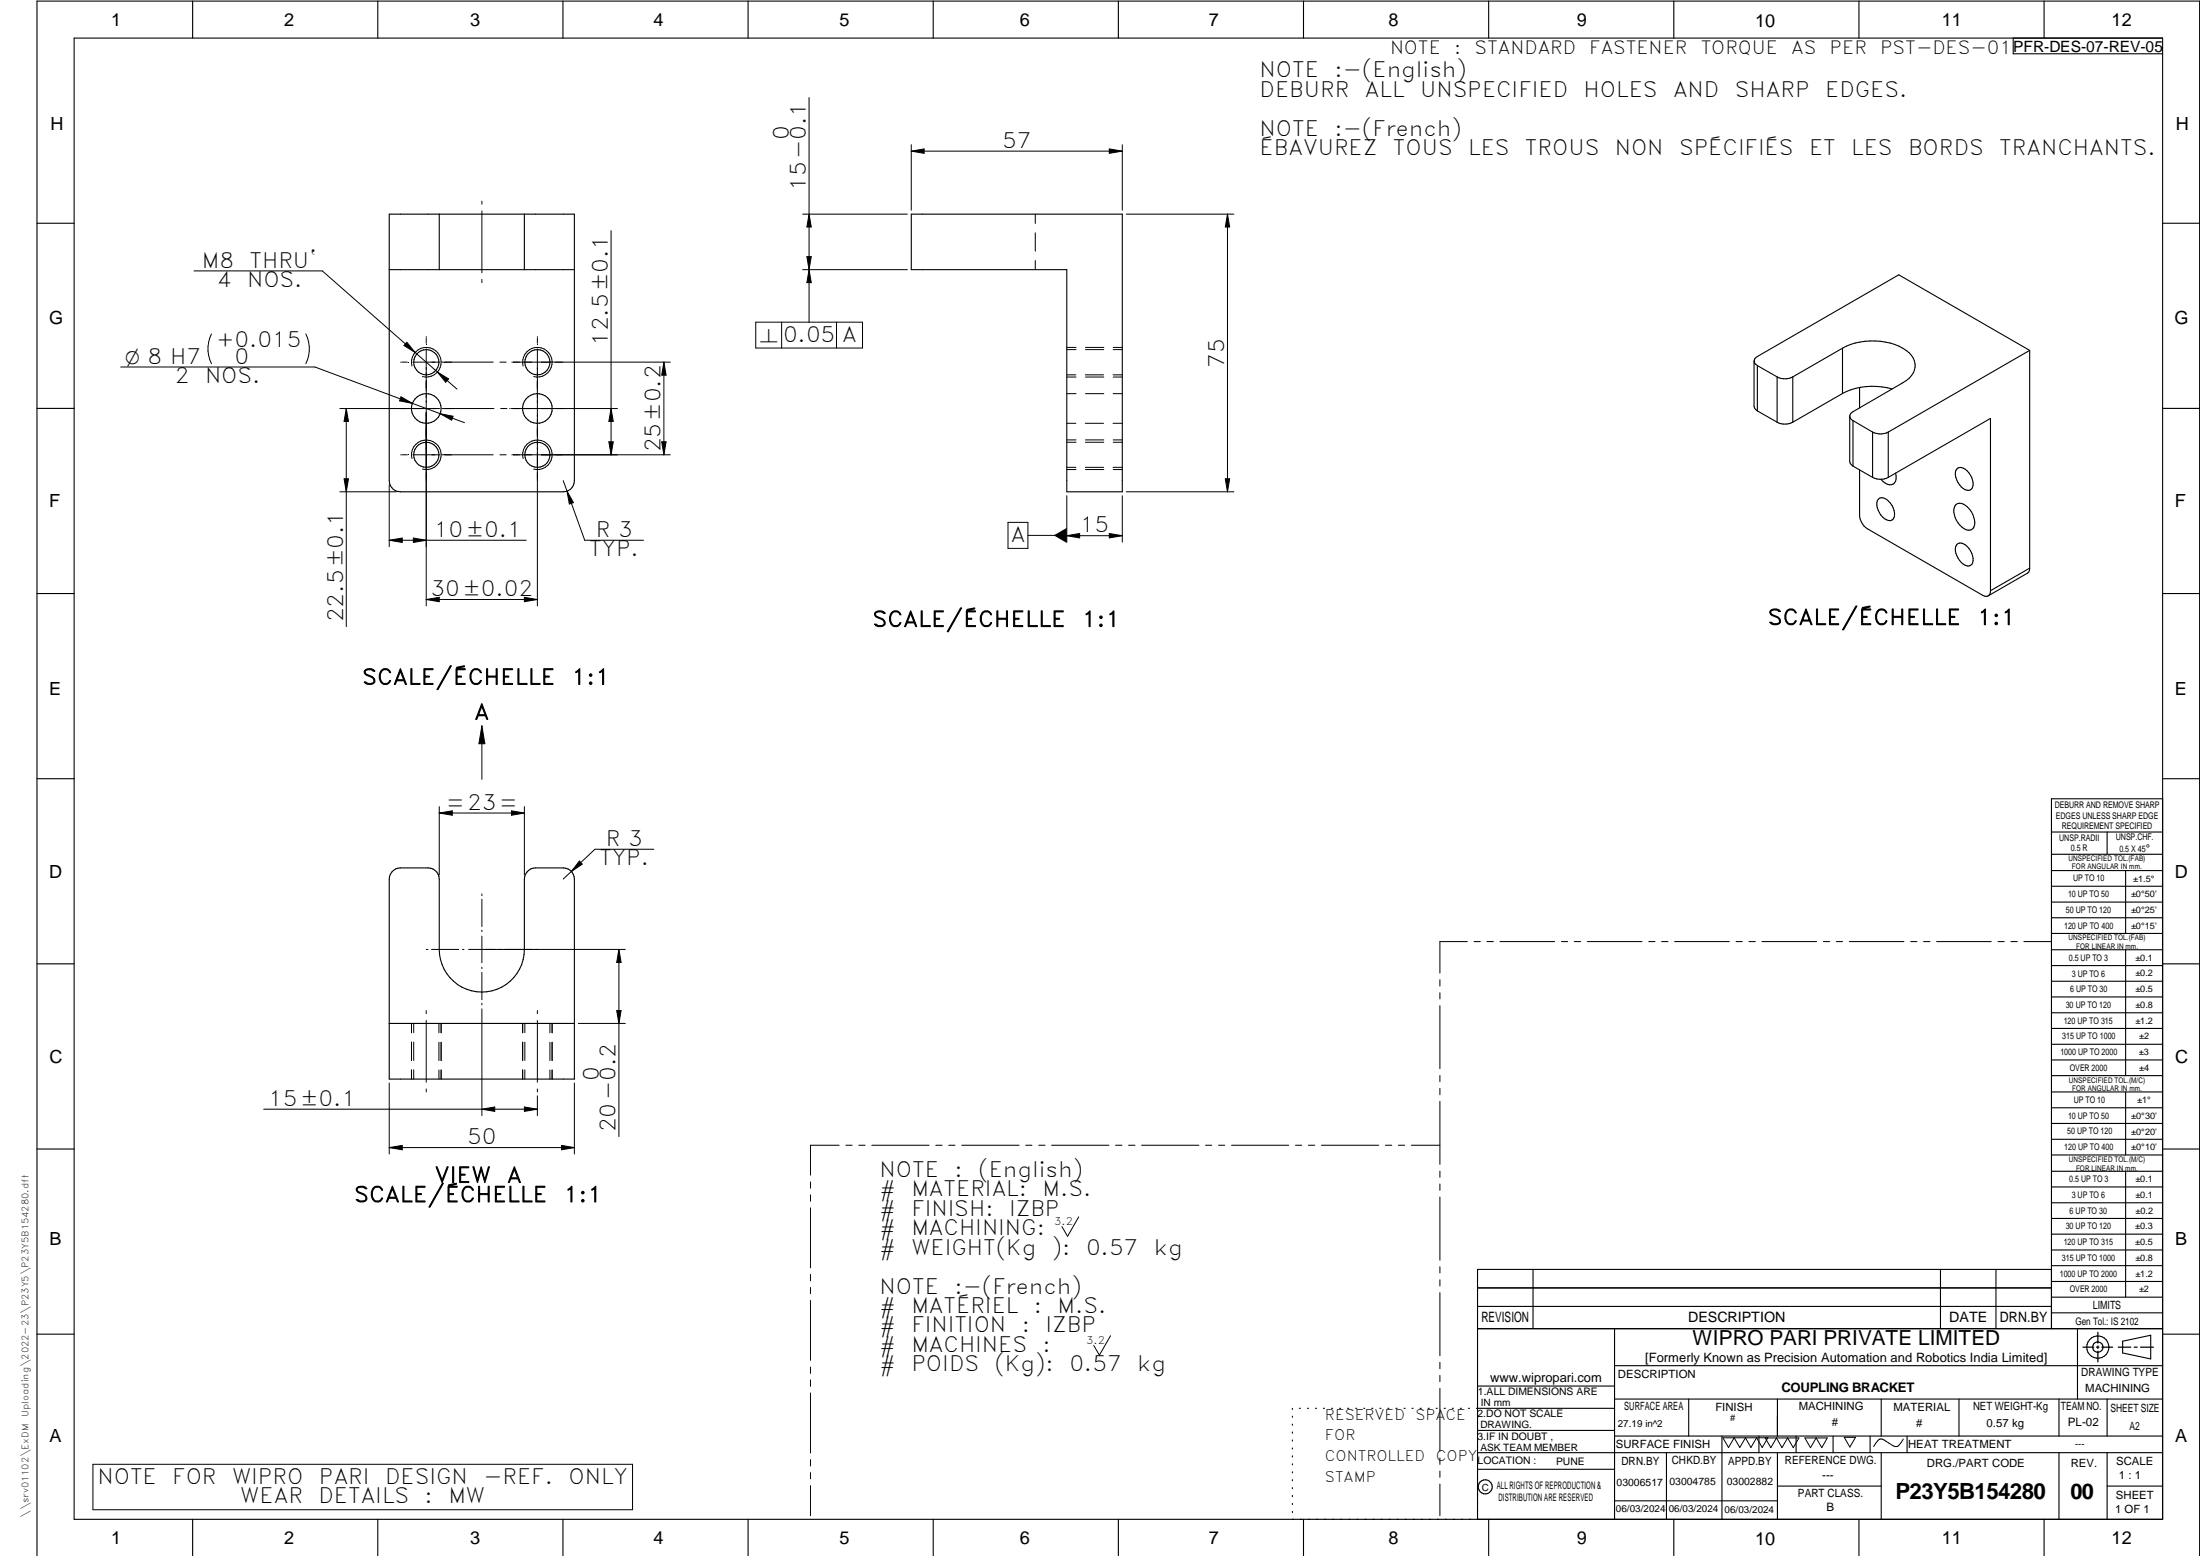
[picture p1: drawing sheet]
<svg xmlns="http://www.w3.org/2000/svg" width="594mm" height="420mm" viewBox="0 0 594 420" stroke-linecap="round" stroke-linejoin="round" font-family="sans-serif">
<g fill="none" stroke="#000" stroke-width=".3">
<path d="M20 10.3h564v400h-564zM52 .3v10M102 .3v10M152 .3v10M202 .3v10M252 .3v10M302 .3v10M352 .3v10M402 .3v10M452 .3v10M502 .3v10M543.6 10.3v4.2h40.4"/>
<path d="M552 .3v10M105.1 57.8h50v72a2.98 2.98 0 0 1-3 3h-44a2.98 2.98 0 0 1-3-3zM118.6 57.8v15M141.6 57.8v15M246.1 57.8h57v75h-15v-60h-42zM10 60.3h10M155.1 72.8h-50M584 60.3h10M473.7 97.5v12.2l.4 .9 .4 .4M474.5 98.7l5.4 3.1M474.5 98.7v12.3M497.5 94a17.5 17.5 0 0 1 17.2 .6 4.6 4.6 0 0 1 0 8.2l-14.3 8.4-.7 .6-.2 12.8 .4 .9 .5 .4"/>
<path d="M497.5 94v12.3M497.5 94l-13.4 7.8M548.1 94.6l-38.2 22.1M548.1 94.6v58.8M548.1 94.6l-35.4-20.4-38.2 22.1a1.3 1.3 0 0 0-.8 1.2 1.3 1.3 0 0 0 .8 1.2M10 110.3h10M474.5 111l5.4 3M479.9 101.8v12.2M479.9 101.8l1.8 .5 1.3-.1 1.1-.4M484.1 101.8v12.2M484.1 114l-1.8 .5-1.3-.1-1.1-.4M497.5 106.3l-13.4 7.7"/>
<path d="M499.5 112.6l.2 .3 .7 .7M500.4 113.6l5.3 3.1M500.4 113.6v12.3M502.2 104.6v5.6M505.7 116.7v12.2M505.7 116.7l1.7 .5 1.4-.1 1.1-.4M509.9 116.7v12.2M511 105a18.4 18.4 0 0 0-13.5 1.3M584 110.3h10M500.4 125.9l5.3 3M502.2 126.9v12.8l.4 1.2 .7 1.1 1 .8 31.1 17.9a1.28 1.28 0 0 0 1.5 .2 1.28 1.28 0 0 0 .6-1.4M507.2 134.8a1.86 1.86 0 0 1 2.8 .5 4.2 4.2 0 0 1 1.3 4.8 1.93 1.93 0 0 1-2.9-.4 4.2 4.2 0 0 1-1.2-4.9z"/>
<path d="M509.9 128.9l-1.8 .5-1.3-.1-1.1-.4M509.9 128.9l27.6-15.9v46.5M511.9 127.8a2.72 2.72 0 0 1-.7 2.9 2.79 2.79 0 0 1-3.3-1.3M528.2 136.2a2.41 2.41 0 0 1 3.1 .7 5.7 5.7 0 0 1 1.8 5.3 1.88 1.88 0 0 1-3.3 .1 5.3 5.3 0 0 1-1.9-5.7zM528.4 126.7a1.91 1.91 0 0 1 2.8 .5 4.3 4.3 0 0 1 1.3 4.8 1.94 1.94 0 0 1-2.9-.5 4.2 4.2 0 0 1-1.2-4.8zM528.4 147.1a1.91 1.91 0 0 1 2.8 .5 4.4 4.4 0 0 1 1.3 4.8 1.91 1.91 0 0 1-2.9-.5 4.2 4.2 0 0 1-1.2-4.8zM548.1 153.4l-10.6 6.1M548.1 153.4l-.1 .6-.5 .8-10.6 6.1M10 160.3h10M584 160.3h10M10 210.3h10M584 215.7h-30v143.1"/>
<path d="M584 210.3h10M105.8 235.5a2.85 2.85 0 0 1 2.3-1.1h7.5a3.1 3.1 0 0 1 3 3v19a11.5 11.5 0 0 0 11.5 11.5 11.5 11.5 0 0 0 11.5-11.5v-19a3.1 3.1 0 0 1 3-3h7.5a3 3 0 0 1 3 3v54h-50v-54l.3-1.3zM554 224.7h30M554 230.7h30M554 235.1h30M554 239.3h30M569 224.7v6M574 235.1v17M554 243.6h30M554 247.8h30M554 252.1h30M554 256.5h30"/>
<path d="M574 256.5v33.9M10 260.3h10M105.1 276.4h50M554 260.7h30M554 265h30M554 269.2h30M554 273.5h30M554 277.7h30M584 260.3h10M554 282h30M554 286.2h30M554 290.4h30"/>
<path d="M554 294.9h30M554 299.1h30M574 294.9v17M10 310.3h10M554 303.4h30M554 307.6h30M554 311.9h30M554 316.3h30M574 316.3v34M584 310.3h10M554 320.5h30M554 324.8h30"/>
<path d="M554 329h30M554 333.2h30M554 337.5h30M399 358.8h185M399 352.8h155M399 347.8h155M414 342.8v16M436 358.8v51.5M524 342.8v16M539 342.8v16M554 341.8h30M554 346h30"/>
<path d="M554 350.3h30M554 354.5h30M554 342.8h-155v67.5M561 358.8v19M10 360.3h10M399 374.3h37M436 368.8h148M436 377.8h148M456 377.8v10M480 377.8v10M508 377.8v10M529 377.8v10"/>
<path d="M556 377.8v10M569 377.8v10M573.2 362.2l7.6-1.6v6.3l-7.6-1.6zM584 360.3h10M349 380.3v.3M349 382.4v.3M349 384.6v.3M349 386.7v.3M349 388.8v.3M349 391v.3M349 393.1v.3M349 395.3v.3"/>
<path d="M349 397.4v.3M349 399.5v.3M350.9 380.3h.2M353.1 380.3h.2M355.2 380.3h.3M357.4 380.3h.3M359.6 380.3h.3M361.7 380.3h.3M363.9 380.3h.3M366.1 380.3h.3M368.3 380.3h.2M370.4 380.3h.3"/>
<path d="M372.6 380.3h.3M374.8 380.3h.3M376.9 380.3h.4M379.1 380.3h.3M381.3 380.3h.3M383.4 380.3h.4M385.6 380.3h.3M387.8 380.3h.3M390 380.3h.3M392.2 380.3h.3M394.3 380.3h.3M396.5 380.3h.3"/>
<path d="M398.7 380.3h37.3M399 386.2h37M399 396.7h37M436 387.8h148M450 392.3v18M465 387.8v22.5M475 387.8v4.5M480 392.3v18M485 387.8v4.5M495 387.8v4.5M505 387.8v4.5M508 392.3v18"/>
<path d="M515 387.8v4.5M556 392.3v18M569 392.3v18M584 392.3h-185M52 410.3v9.7M102 410.3v9.7M152 410.3v9.7M202 410.3v9.7M252 410.3v9.7M302 410.3v9.7M349 401.7v.3M349 403.8v.4"/>
<path d="M349 406v.3M349 408.1v.3M352 410.3v9.7M402 410.3v9.7M436 405.3h44M452 410.3v9.7M480 401.3h28M502 410.3v9.7M552 410.3v9.7M569 401.3h15M10 420v-419.7h584v419.7"/>
<circle cx="115.1" cy="97.8" r="3.4"/>
<circle cx="145.1" cy="97.8" r="3.4"/>
<circle cx="115.1" cy="110.3" r="4"/>
<circle cx="145.1" cy="110.3" r="4"/>
<circle cx="115.1" cy="122.8" r="3.4"/>
<circle cx="145.1" cy="122.8" r="3.4"/>
<circle cx="566.5" cy="363.8" r="2.99"/>
<circle cx="566.5" cy="363.7" r="1.41"/>
<circle cx="401.1" cy="401.5" r="1.9"/>
</g>
<path d="M566.5 359.7v3M562.5 363.8h2.9M566.1 363.8h.7M566.5 363.4v.7M566.5 364.9v2.8M567.6 363.8h2.9M572 363.8h3.4M576.3 363.8h.8M578 363.8h3.5" fill="none" stroke="#000" stroke-width=".34"/>
<g fill="none" stroke="#000" stroke-width=".27">
<path d="M218.5 26.3v60.7M246.1 39.1v17.7M303.1 39.1v17.7M130.1 54.3v.9M130.1 56.9v16.8M216.7 57.8h28.3M218.5 57.8l.6 3.5h-1.2zM246.1 40.8l3.4-.6v1.2zM246.1 40.8h57M279.6 57.8v2.5M299.5 40.2l3.6 .6-3.6 .6zM304.1 57.8h29.1"/>
<path d="M331.5 57.8l.6 3.5h-1.2zM331.5 57.8v75M52.4 73.2h34.6l36.4 31.9M130.1 75.4v.9M165 62.3v60.5M216.7 72.8h28.3M217.9 69.3l1.2 7h-1.2l1.2-7zM279.6 62.9v4.9M279.6 70.4v2.4M32.6 99.1h52.4l40.4 15M57.1 90.2a9 9 0 0 0 0 8M82.6 90.2a9 9 0 0 1 0 8"/>
<path d="M108.2 97.8h.1M108.5 97.8h1.5M109.8 92.4l2.3 2.8-3-1.9zM111.2 98.8a4 4 0 0 1 3.6-5 4 4 0 0 1 4.3 4.4 4 4 0 0 1-5 3.5M111.5 97.8h7.2M115.1 90.9v.1M115.1 91.2v1.5M115.1 94.2v69.4M119.2 97.8h14M135 97.8h1.7M138.2 97.8h.1M138.5 97.8h42.5"/>
<path d="M141.3 98.8a4 4 0 0 1 3.5-5 4 4 0 0 1 4.3 4.4 4 4 0 0 1-5 3.5M145.1 94.2v69.4M145.1 90.9v.1M145.1 91.2v1.5M179.3 97.8l.6 3.5h-1.2zM179.3 97.8v25M204.1 87h28.8v7h-28.8zM211.1 87v7M225.9 87v7M288.1 94.4h2.5M288.1 93.8h2.5M293.1 94.4h5"/>
<path d="M293.1 93.8h5M300.6 94.4h2.5M300.6 93.8h2.5M93.5 110.3v58.9M93.5 110.3l.6 3.5h-1.2zM108.3 107.1l3.1 1.8-3.5-.7zM118.1 100.5l3.1 1.8-.9 .9zM118.7 110.3h-26.9M118.9 111.7l3.4 .7-.3 1.1zM119.5 110.3h13.9M135.2 110.3h1.7M137.6 110.3h.1"/>
<path d="M164.4 119.3h1.2l-.6 3.5zM165 110.3l.6 3.5h-1.2zM166.7 110.3h-28.7M178.7 119.3h1.2l-.6 3.5zM288.1 101.2h2.4M288.1 119.4h2.5M288.1 101.8h2.5M288.1 114.3h2.4M288.1 106.3h2.5M288.1 118.8h2.5M293.1 101.2h4.9M293.1 114.3h4.9"/>
<path d="M293.1 119.4h5M293.1 101.8h5M293.1 106.3h5M293.1 118.8h5M300.6 101.2h2.5M300.6 114.3h2.5M300.6 119.4h2.5M300.6 101.8h2.5M300.6 106.3h2.5M300.6 118.8h2.5M91.8 132.8h15.3M92.9 129.3h1.2l-.6 3.5z"/>
<path d="M105.1 130.9v16.7M108.2 122.8h.1M108.5 122.8h1.5M111.2 123.8a4 4 0 0 1 3.6-5 4 4 0 0 1 4.3 4.3 4 4 0 0 1-5 3.6M111.5 122.8h7.2M119.2 122.8h14M135 122.8h1.7M138.2 122.8h.1M138.5 122.8h42.5M141.3 123.8a4 4 0 0 1 3.5-5 4 4 0 0 1 4.3 4.4 4 4 0 0 1-5 3.5M152.1 129.8l5.8 16.1h15.9M153.1 132.6l1.7 3.1-1.1 .4z"/>
<path d="M288.1 126.2h2.4M288.1 133.9v12.5M288.1 126.8h2.5M293.1 126.2h4.9M293.1 126.8h5M300.6 126.2h2.5M300.6 126.8h2.5M303.1 133.9v12.5M304.1 132.8h29.1M330.9 129.3h1.2l-.6 3.5zM105.1 145.9l3.5-.6v1.2zM105.1 145.9h37"/>
<path d="M111.6 145.3l3.5 .6-3.5 .6zM272.2 141.1h5.4v7h-5.4zM277.6 144.6h10.5M288.1 144.7h15M288.1 144.7l3.4-.6v1.1zM299.5 144.1l3.6 .6-3.6 .5zM115.1 161.9h30M115.1 161.9l3.5-.6v1.2zM141.6 161.3l3.5 .6-3.5 .6zM130.1 196l.8 4.8h-1.6zM130.1 196v14.4M118.6 217.8v18.5"/>
<path d="M118.6 219.5l3.5-.6v1.2zM118.6 219.5h23M138.1 218.9l3.5 .6-3.5 .6zM141.6 217.8v18.5M156.5 232.5l.7 .8-2.9 2zM176.6 229.3h-16l-8.5 8.1M115.1 256.4h.5M116.5 256.4h7.4M124.9 256.4h.4M126.5 256.4h42.4M130.1 241.4v.5M130.1 242.8v7.4"/>
<path d="M130.1 251.2v.4M130.1 252.8v7.2M167.1 256.4l.6 3.5h-1.2zM167.1 256.4v50.5M396.2 254.3h-7.4v8.5M398.1 254.3h1.6M401.5 254.3h1.8M405 254.3h14.8M421.6 254.3h1.7M425.1 254.3h1.7M428.6 254.3h14.8M445.2 254.3h1.7"/>
<path d="M448.7 254.3h1.7M452.2 254.3h14.8M468.8 254.3h1.7M472.3 254.3h1.7M475.8 254.3h14.8M492.4 254.3h1.7M495.8 254.3h1.8M499.4 254.3h14.7M516 254.3h1.6M519.4 254.3h1.8M522.9 254.3h14.8M539.5 254.3h1.7"/>
<path d="M543 254.3h1.7M546.5 254.3h7.4M111.1 276.4v2.5M111.7 276.4v2.4M115.1 272.9v.8M115.1 275.5v16.7M118.5 276.4v2.5M119.1 276.4v2.5M130.1 261.2v.4M130.1 262.6v7.4M130.1 270.9v.5M130.1 272.4v28.8"/>
<path d="M141.1 276.4v2.5M141.7 276.4v2.4M145.1 272.9v.8M145.1 275.5v16.7M148.5 276.4v2.5M149.1 276.4v2.5M156.2 276.4h12.7M166.5 272.9h1.2l-.6 3.5zM388.8 264.5v1.8M388.8 268.1v1.6M388.8 271.6v17M71.2 299.5h73.9"/>
<path d="M105.1 292.4v19.2M111.1 281.4v5M111.1 288.9v2.5M111.7 281.4v4.9M111.7 288.9v2.5M115.1 294v.9M118.5 281.4v5M118.5 288.9v2.5M119.1 281.4v5M119.1 288.9v2.5M130.1 299.5l3.5-.6v1.2zM141.1 281.4v5"/>
<path d="M141.1 288.9v2.5M141.6 298.9l3.5 .6-3.5 .6zM141.7 281.4v4.9M141.7 288.9v2.5M145.1 294v.9M145.1 295.9v5.3M148.5 281.4v5M148.5 288.9v2.5M149.1 281.4v5M149.1 288.9v2.5M155.1 292.4v19.2M388.8 290.4v1.7"/>
<path d="M388.8 293.9v1.7M388.8 297.4v17M105.1 309.9l3.5-.6v1.2zM105.1 309.9h50M151.6 309.3l3.5 .6-3.5 .6zM218.9 319.2v1.6M226.6 309.2h-7.7v8.1M228.4 309.2h1.7M231.9 309.2h1.7M235.4 309.2h15.5M252.7 309.2h1.7M256.2 309.2h1.7"/>
<path d="M259.7 309.2h15.5M277 309.2h1.7M280.5 309.2h1.7M284 309.2h15.5M301.2 309.2h1.8M304.8 309.2h1.7M308.3 309.2h15.5M325.5 309.2h1.7M329.1 309.2h1.6M332.6 309.2h15.4M349.8 309.2h1.7M353.3 309.2h1.7"/>
<path d="M356.8 309.2h15.5M374.1 309.2h1.7M377.6 309.2h1.7M381.1 309.2h7.7M388.8 316.2v1.7M388.8 319.7v1.7M218.9 322.6v1.8M218.9 326.1v16.2M291.3 328.6l-3 5.2-1.5-2.6M388.8 323.2v17.1M218.9 344.1v1.8M218.9 347.6v1.7"/>
<path d="M218.9 351.2v16.1M388.8 342.1v1.6M388.8 345.6v1.7M388.8 349v17.1M218.9 369.1v1.7M218.9 372.6v1.8M218.9 376.1v16.2M299.9 360.7l-3 5.2-1.5-2.6M388.8 367.9v1.7M388.8 371.4v1.7M388.8 374.9v17M25.1 395.4h145.7v12.3h-145.7z"/>
<path d="M218.9 394.1v1.8M218.9 397.6v1.7M388.8 393.7v1.7M388.8 397.2v1.7M465.2 388.2h12.2l-1.5 2.7-1.6-2.7-1.5 2.7-1.5-2.7-1.5 2.7-1.5-2.7-1.5 2.7zM476.7 388.3h9.1l-1.6 2.6-1.5-2.6-1.5 2.6-1.5-2.6-1.5 2.6zM487.4 388.3h6l-1.5 2.6-1.5-2.6-1.5 2.6zM498 388.1h3.1l-1.6 2.6zM514 388.6l-1.1 1.5a1.2 1.2 0 0 1-1.8 .3l-1.8-1.2a1.55 1.55 0 0 0-1.6-.6 1.55 1.55 0 0 0-1.2 1.1l-.5 .9M218.9 401.2v8.1M388.8 400.7v8.6"/>
</g>
<g fill="#000">
<path d="M246.1 40.8l3.4-.6v1.2zM299.5 40.2l3.6 .6-3.6 .6zM217.9 69.3h1.2l-.6 3.5zM218.5 57.8l.6 3.5h-1.2zM218.5 72.8l.6 3.5h-1.2zM331.5 57.8l.6 3.5h-1.2zM109.8 92.4l2.3 2.8-3-1.9zM93.5 110.3l.6 3.5h-1.2zM108.3 107.1l3.1 1.8-3.5-.7zM118.1 100.5l3.1 1.8-.9 .9zM118.9 111.7l3.4 .7-.3 1.1zM165 110.3l.6 3.5h-1.2z"/>
<path d="M164.4 119.3h1.2l-.6 3.5zM178.7 119.3h1.2l-.6 3.5zM179.3 97.8l.6 3.5h-1.2zM92.9 129.3h1.2l-.6 3.5zM153.1 132.6l1.7 3.1-1.1 .4zM330.9 129.3h1.2l-.6 3.5zM105.1 145.9l3.5-.6v1.2zM111.6 145.3l3.5 .6-3.5 .6zM284.6 144.6l3.5-2.1v4.1zM288.1 144.7l3.4-.6v1.1zM299.5 144.1l3.6 .6-3.6 .5zM115.1 161.9l3.5-.6v1.2z"/>
<path d="M141.6 161.3l3.5 .6-3.5 .6zM118.6 219.5l3.5-.6v1.2zM130.1 196l.8 4.8h-1.6zM138.1 218.9l3.5 .6-3.5 .6zM156.5 232.5l.7 .8-2.9 2zM167.1 256.4l.6 3.5h-1.2zM166.5 272.9h1.2l-.6 3.5zM105.1 309.9l3.5-.6v1.2zM130.1 299.5l3.5-.6v1.2zM141.6 298.9l3.5 .6-3.5 .6zM151.6 309.3l3.5 .6-3.5 .6z"/>
</g>
<text font-size="6" x="511.8" y="404.8">P23Y5B154280</text>
<text font-size="5.9" x="559.1" y="404.7">00</text>
<g font-size="5.7">
<text x="340.1" y="20.9">NOTE</text>
<text x="360.3" y="20.9">:-(English)</text>
<text x="340.1" y="26.1">DEBURR</text>
<text x="368.6" y="26.1">ALL</text>
<text x="383.5" y="26.1">UNSPECIFIED</text>
<text x="427.6" y="26.1">HOLES</text>
<text x="451.8" y="26.1">AND</text>
<text x="468.5" y="26.1">SHARP</text>
<text x="492.8" y="26.1">EDGES.</text>
<text x="213.1" y="37.7" transform="rotate(-90 213.1 37.7)">0</text>
<text x="270.6" y="39.9">57</text>
<text x="340.1" y="36.6">NOTE</text>
<text x="340.1" y="41.9">ÉBAVUREZ</text>
<text x="360.3" y="36.6">:-(French)</text>
<text x="376.1" y="41.9">TOUS</text>
<text x="396.4" y="41.9">LES</text>
<text x="411.8" y="41.9">TROUS</text>
<text x="436.1" y="41.9">NON</text>
<text x="453.4" y="41.9">SPÉCIFIÉS</text>
<text x="488.5" y="41.9">ET</text>
<text x="499.9" y="41.9">LES</text>
<text x="515.2" y="41.9">BORDS</text>
<text x="539.9" y="41.9">TRANCHANTS.</text>
<text x="217.6" y="51.5" transform="rotate(-90 217.6 51.5)">15-0.1</text>
<text x="54.5" y="72.3">M8</text>
<text x="58.6" y="77.6">4</text>
<text x="66.7" y="77.6">NOS.</text>
<text x="67.4" y="72.3">THRU`</text>
<text x="58.3" y="93.7">+0.015</text>
<text x="164.1" y="93.4" transform="rotate(-90 164.1 93.4)">12.5±0.1</text>
<text x="211.4" y="92.2">0.05 A</text>
<text x="63.3" y="98.2">0</text>
<text x="330.6" y="99.3" transform="rotate(-90 330.6 99.3)">75</text>
<text x="47.2" y="103.5">2</text>
<text x="55.4" y="103.5">NOS.</text>
<text x="178.4" y="122.2" transform="rotate(-90 178.4 122.2)">25±0.2</text>
<text x="291.6" y="143.8">15</text>
<text x="117.2" y="145">10±0.1</text>
<text x="160.9" y="145">R 3</text>
<text x="272.9" y="146.3">A</text>
<text x="159.1" y="150.2">TYP.</text>
<text x="116.3" y="161">30±0.02</text>
<text x="92.7" y="168" transform="rotate(-90 92.7 168)">22.5±0.1</text>
<text x="235.6" y="169.2">SCALE/ÉCHELLE</text>
<text x="292.1" y="169.2">1:1</text>
<text x="477.3" y="168.7">SCALE/ÉCHELLE</text>
<text x="533.9" y="168.7">1:1</text>
<text x="97.8" y="184.8">SCALE/ÉCHELLE</text>
<text x="154.3" y="184.8">1:1</text>
<text x="128.1" y="194.3">A</text>
<text x="120.5" y="218.7">=23=</text>
<text x="161.9" y="233.7">TYP.</text>
<text x="163.6" y="228.4">R 3</text>
<text x="161.7" y="291.9" transform="rotate(-90 161.7 291.9)">0</text>
<text x="72.4" y="298.6">15±0.1</text>
<text x="166.2" y="305.7" transform="rotate(-90 166.2 305.7)">20-0.2</text>
<text x="126.1" y="309">50</text>
<text x="237.5" y="317.8">NOTE</text>
<text x="257.7" y="317.8">:</text>
<text x="264.1" y="317.8">(English)</text>
<text x="117.4" y="319.3">VIEW</text>
<text x="136.9" y="319.3">A</text>
<text x="237.5" y="323">#</text>
<text x="246.1" y="323">MATERIAL:</text>
<text x="281.5" y="323">M.S.</text>
<text x="95.6" y="324.6">SCALE/ÉCHELLE</text>
<text x="152.2" y="324.6">1:1</text>
<text x="237.5" y="328.3">#</text>
<text x="246.1" y="328.3">FINISH:</text>
<text x="272.5" y="328.3">IZBP</text>
<text x="237.5" y="333.5">#</text>
<text x="246.1" y="333.5">MACHINING:</text>
<text x="237.5" y="338.8">#</text>
<text x="246.1" y="338.8">WEIGHT(Kg</text>
<text x="284" y="338.8">):</text>
<text x="293.3" y="338.8">0.57</text>
<text x="311.6" y="338.8">kg</text>
<text x="237.5" y="349.3">NOTE</text>
<text x="257.7" y="349.3">:-(French)</text>
<text x="237.5" y="354.5">#</text>
<text x="237.5" y="359.8">#</text>
<text x="246.1" y="359.8">FINITION</text>
<text x="246.1" y="354.5">MATÉRIEL</text>
<text x="275.9" y="359.8">:</text>
<text x="279.2" y="354.5">:</text>
<text x="282.3" y="359.8">IZBP</text>
<text x="285.6" y="354.5">M.S.</text>
<text x="237.5" y="365">#</text>
<text x="246.1" y="365">MACHINES</text>
<text x="281.5" y="365">:</text>
<text x="237.5" y="370.3">#</text>
<text x="246.1" y="370.3">POIDS</text>
<text x="268.5" y="370.3">(Kg):</text>
<text x="288.8" y="370.3">0.57</text>
<text x="307.1" y="370.3">kg</text>
<text x="26.3" y="400.6">NOTE</text>
<text x="46.5" y="400.6">FOR</text>
<text x="62.7" y="400.6">WIPRO</text>
<text x="86.1" y="400.6">PARI</text>
<text x="104" y="400.6">DESIGN</text>
<text x="130.5" y="400.6">-REF.</text>
<text x="153.5" y="400.6">ONLY</text>
<text x="64.9" y="405.9">WEAR</text>
<text x="86" y="405.9">DETAILS</text>
<text x="114.7" y="405.9">:</text>
<text x="121.1" y="405.9">MW</text>
</g>
<text font-size="5.6" x="457" y="363.2">WIPRO PARI PRIVATE LIMITED</text>
<g font-size="5.4">
<text x="205.2" y="92.2">n</text>
<text x="33.8" y="98.2">O 8 H7</text>
</g>
<g font-size="4.9">
<text x="30" y="6.9">1</text>
<text x="76.7" y="6.9">2</text>
<text x="127" y="6.9">3</text>
<text x="176.5" y="6.9">4</text>
<text x="226.7" y="6.9">5</text>
<text x="275.4" y="6.9">6</text>
<text x="326.4" y="6.9">7</text>
<text x="375" y="6.9">8</text>
<text x="425.8" y="6.9">9</text>
<text x="473.9" y="7.3">10</text>
<text x="524.3" y="6.9">11</text>
<text x="570.2" y="6.9">12</text>
<text x="375.4" y="14.5">NOTE</text>
<text x="392.7" y="14.5">:</text>
<text x="398.2" y="14.5">STANDARD</text>
<text x="429.2" y="14.5">FASTENER</text>
<text x="459.2" y="14.5">TORQUE</text>
<text x="483.7" y="14.5">AS</text>
<text x="494.1" y="14.5">PER</text>
<text x="507.7" y="14.5">PST-DES-01</text>
<text x="13.6" y="35.1">H</text>
<text x="587.6" y="35.1">H</text>
<text x="13.2" y="87.5">G</text>
<text x="587.2" y="87.5">G</text>
<text x="13.2" y="137">F</text>
<text x="587.2" y="137">F</text>
<text x="13.2" y="187.6">E</text>
<text x="587.2" y="187.6">E</text>
<text x="13.2" y="237">D</text>
<text x="587.2" y="237">D</text>
<text x="13.4" y="287.1">C</text>
<text x="587.4" y="287.1">C</text>
<text x="13.4" y="336.2">B</text>
<text x="587.4" y="336.2">B</text>
<text x="13.4" y="389.3">A</text>
<text x="587.4" y="389.3">A</text>
<text x="30" y="416.9">1</text>
<text x="76.7" y="416.9">2</text>
<text x="127" y="416.9">3</text>
<text x="176.5" y="416.9">4</text>
<text x="226.7" y="416.9">5</text>
<text x="275.4" y="416.9">6</text>
<text x="326.4" y="416.9">7</text>
<text x="375" y="416.9">8</text>
<text x="425.8" y="416.9">9</text>
<text x="473.9" y="417.3">10</text>
<text x="524.3" y="416.9">11</text>
<text x="570.2" y="416.9">12</text>
</g>
<text font-size="4.2" x="543.6" y="14">PFR-DES-07-REV-05</text>
<g font-size="3.9">
<text x="400" y="357.1">REVISION</text>
<text x="455.9" y="357.1">DESCRIPTION</text>
<text x="526.4" y="357.1">DATE</text>
<text x="540" y="357.1">DRN.BY</text>
<text x="357.8" y="383.3">RESERVED</text>
<text x="382.3" y="383.3">SPACE</text>
<text x="357.8" y="388.9">FOR</text>
<text x="357.8" y="394.5">CONTROLLED</text>
<text x="387.8" y="394.5">COPY</text>
<text x="357.8" y="400">STAMP</text>
</g>
<text font-size="3.6" x="481" y="375.8">COUPLING BRACKET</text>
<g font-size="3.5">
<text x="444.3" y="367.7">[Formerly Known as Precision Automation and Robotics India Limited]</text>
<text x="402.4" y="373.3">www.wipropari.com</text>
</g>
<g font-size="3.1">
<text x="565.1" y="353.5">LIMITS</text>
<text x="562" y="371.7">DRAWING TYPE</text>
<text x="436.9" y="372.1">DESCRIPTION</text>
<text x="563.1" y="375.9">MACHINING</text>
<text x="438.6" y="380.8">SURFACE AREA</text>
<text x="463.2" y="380.9">FINISH</text>
<text x="485.7" y="380.8">MACHINING</text>
<text x="511.3" y="380.9">MATERIAL</text>
<text x="532.8" y="380.7">NET WEIGHT-Kg</text>
<text x="556.5" y="380.7">TEAM NO.</text>
<text x="569.9" y="381.2">SHEET SIZE</text>
<text x="494.6" y="385.1">#</text>
<text x="517.4" y="385.3">#</text>
<text x="536.4" y="385.3">0.57 kg</text>
<text x="558.4" y="385.1">PL-02</text>
<text x="575" y="386.1">A2</text>
<text x="436.3" y="391">SURFACE FINISH</text>
<text x="437.8" y="395.5">DRN.BY</text>
<text x="451.4" y="395.4">CHKD.BY</text>
<text x="466.6" y="395.5">APPD.BY</text>
<text x="482" y="395.4">REFERENCE DWG.</text>
<text x="515.3" y="391.1">HEAT TREATMENT</text>
<text x="571.4" y="395.6">SCALE</text>
<text x="492.1" y="399.4">---</text>
<text x="520.4" y="396.2">DRG./PART CODE</text>
<text x="559.2" y="396.1">REV.</text>
<text x="572.2" y="399.5">1 : 1</text>
<text x="485.5" y="404.3">PART CLASS.</text>
<text x="493.2" y="407.9">B</text>
<text x="571.4" y="404.7">SHEET</text>
<text x="571.2" y="408.4">1 OF 1</text>
</g>
<text font-size="3" x="579.5" y="230.1">°</text>
<g font-size="2.8">
<text x="284.7" y="330.8">3.2</text>
<text x="560.4" y="357.7">Gen Tol.: IS 2102</text>
<text x="293.3" y="362.8">3.2</text>
<text x="399.1" y="376.6">1.ALL DIMENSIONS ARE</text>
<text x="399" y="382.7">2.DO NOT SCALE</text>
<text x="399" y="388.7">3.IF IN DOUBT ,</text>
<text x="399" y="395.4">LOCATION :</text>
<text x="420.2" y="395.6">PUNE</text>
<text x="404.2" y="402">ALL RIGHTS OF REPRODUCTION &amp;</text>
<text x="436.5" y="401.2">03006517</text>
<text x="450.8" y="400.9">03004785</text>
<text x="466.3" y="401">03002882</text>
<text x="404.7" y="405.4">DISTRIBUTION ARE RESERVED</text>
</g>
<g font-size="2.7">
<text x="399.9" y="379.7">IN mm</text>
<text x="399.7" y="385.7">DRAWING.</text>
<text x="436.9" y="385.4">27.19 in^2</text>
<text x="399.7" y="391.8">ASK TEAM MEMBER</text>
<text x="400.1" y="402.5">C</text>
<text x="436.4" y="408.3">06/03/2024</text>
<text x="450.6" y="408.4">06/03/2024</text>
<text x="465.7" y="408.5">06/03/2024</text>
</g>
<g font-size="2.5">
<text x="554.9" y="218.3">DEBURR AND REMOVE SHARP</text>
<text x="555.2" y="221">EDGES UNLESS SHARP EDGE</text>
<text x="556.1" y="227.1">UNSP.RADII</text>
<text x="556.8" y="223.8">REQUIREMENT SPECIFIED</text>
<text x="571.4" y="226.9">UNSP.CHF.</text>
<text x="559.2" y="229.9">0.5 R</text>
<text x="572.3" y="230.1">0.5 X 45</text>
<text x="559.8" y="238">UP TO 10</text>
<text x="576.1" y="238.1">±1.5°</text>
<text x="558.5" y="242.2">10 UP TO 50</text>
<text x="575.5" y="242.3">±0°50'</text>
<text x="557.4" y="250.7">120 UP TO 400</text>
<text x="557.9" y="246.5">50 UP TO 120</text>
<text x="575.5" y="250.7">±0°15'</text>
<text x="575.5" y="246.5">±0°25'</text>
<text x="558.7" y="259.4">0.5 UP TO 3</text>
<text x="559.5" y="263.7">3 UP TO 6</text>
<text x="576.6" y="263.6">±0.2</text>
<text x="576.6" y="259.4">±0.1</text>
<text x="559" y="267.9">6 UP TO 30</text>
<text x="576.6" y="267.9">±0.5</text>
<text x="557.8" y="272.2">30 UP TO 120</text>
<text x="576.6" y="272.2">±0.8</text>
<text x="556.9" y="280.7">315 UP TO 1000</text>
<text x="557.3" y="276.4">120 UP TO 315</text>
<text x="576.6" y="276.4">±1.2</text>
<text x="577.7" y="280.7">±2</text>
<text x="556.4" y="284.9">1000 UP TO 2000</text>
<text x="577.6" y="284.9">±3</text>
<text x="558.9" y="289.2">OVER 2000</text>
<text x="577.7" y="289.3">±4</text>
<text x="560" y="297.9">UP TO 10</text>
<text x="577.1" y="297.9">±1°</text>
<text x="558.5" y="302.1">10 UP TO 50</text>
<text x="575.5" y="302.1">±0°30'</text>
<text x="557.4" y="310.6">120 UP TO 400</text>
<text x="558.2" y="306.3">50 UP TO 120</text>
<text x="575.5" y="310.6">±0°10'</text>
<text x="575.5" y="306.4">±0°20'</text>
<text x="558.8" y="319.2">0.5 UP TO 3</text>
<text x="559.4" y="323.4">3 UP TO 6</text>
<text x="576.6" y="319.2">±0.1</text>
<text x="576.6" y="323.5">±0.1</text>
<text x="558.9" y="327.7">6 UP TO 30</text>
<text x="576.7" y="327.7">±0.2</text>
<text x="557.8" y="332">30 UP TO 120</text>
<text x="576.6" y="332">±0.3</text>
<text x="556.8" y="340.5">315 UP TO 1000</text>
<text x="557.3" y="336.3">120 UP TO 315</text>
<text x="576.6" y="336.3">±0.5</text>
<text x="576.6" y="340.5">±0.8</text>
<text x="556.2" y="344.7">1000 UP TO 2000</text>
<text x="576.6" y="344.7">±1.2</text>
<text x="558.9" y="349">OVER 2000</text>
<text x="577.6" y="349">±2</text>
<text x="467.2" y="383.8">#</text>
<text x="560.4" y="390.7">---</text>
</g>
<g font-size="2.4">
<text x="7.7" y="382.7" transform="rotate(-90 7.7 382.7)">Uploading\2022-23\P23Y5\P23Y5B154280.dft</text>
<text x="7.7" y="409.8" transform="rotate(-90 7.7 409.8)">\\srv01102\ExDM</text>
</g>
<g font-size="2.1">
<text x="558.5" y="232.4">UNSPECIFIED TOL.(FAB)</text>
<text x="559.5" y="234.7">FOR ANGULAR IN mm.</text>
<text x="558.6" y="253.9">UNSPECIFIED TOL.(FAB)</text>
<text x="560.7" y="256.3">FOR LINEAR IN mm.</text>
<text x="558.7" y="292.3">UNSPECIFIED TOL.(M/C)</text>
<text x="559.6" y="294.7">FOR ANGULAR IN mm.</text>
<text x="558.7" y="313.7">UNSPECIFIED TOL.(M/C)</text>
<text x="560.6" y="316.1">FOR LINEAR IN mm.</text>
</g>
</svg>
